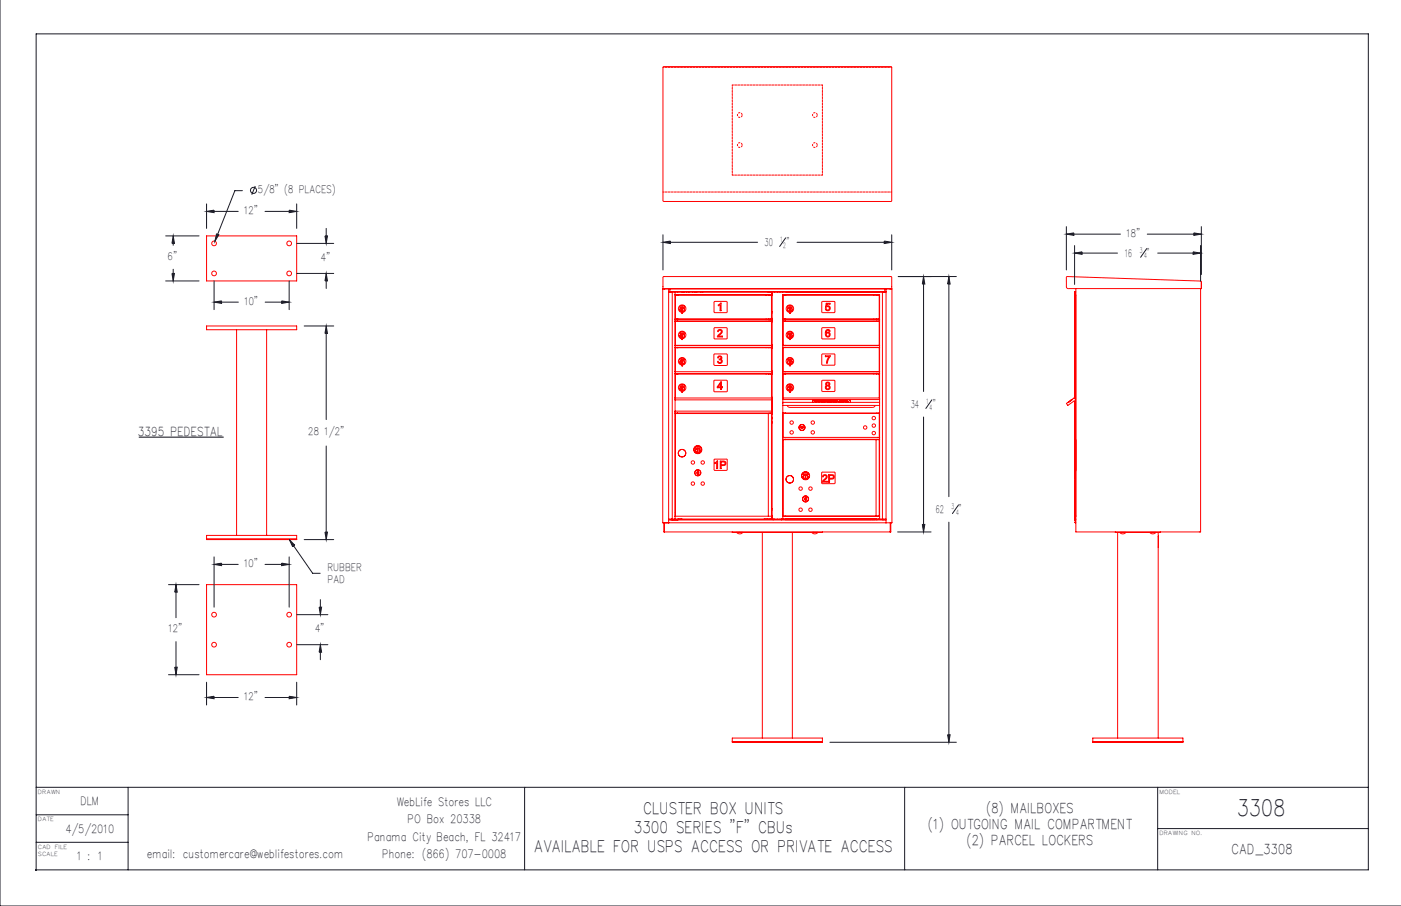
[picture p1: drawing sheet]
<svg xmlns="http://www.w3.org/2000/svg" width="864mm" height="559mm" viewBox="0 0 864 559" stroke-linecap="round" stroke-linejoin="round" font-family="sans-serif">
<g fill="none" stroke="#f00" stroke-width=".62">
<path d="M409 41h140l1 83h-141zM127 146h56v27h-56zM409 178h141v144h-141zM409 171h140h1v7h-141zM409 171h.1M409 178h.1M410 178h.1M412 178v144M412 180h134M413 180h.1M413 178h.1M413 178v2"/>
<path d="M414 180h.1M418 180h.1M421 180h-1M421 180h1M423 180h.1M424 180h.1M428 180h.1M429 180h-1M429 180h1M432 180h.1M433 180h.1M524 180h.1"/>
<path d="M525 180h.1M528 180h.1M529 180h.1M530 180h.1M533 180h.1M534 180h.1M536 180h.1M537 180h.1M544 180h.1M545 180h.1M545 178v2M545 178h.1"/>
<path d="M545 180h1M546 178h-1M546 180h.1M546 178h.1M546 178v144M549 178h.1M657 171l83 2 1 1v4h-83l-1-1zM663 178v150h77v-150M414 180v140M416 182h60M416 180v140M416 197h60"/>
<path d="M416 198h60M416 182h60v15M416 198h60v15M418 182h.1M418 197h.1M418 198h.1M419 189a1.3 1.3 0 0 1 2-1 1.3 1.3 0 0 1 1 2l-2-1-1 1zM419 190h1a1.4 1.4 0 0 0-1 1 1.4 1.4 0 0 0 1 1 1.4 1.4 0 0 1-1-1 1.4 1.4 0 0 1 0-1zM420 192h.1M420 190v2M420 190h.1M420 189l1 4z"/>
<path d="M420 180h.1M421 190a1.4 1.4 0 0 1 1 1 1.4 1.4 0 0 1-1 1 1.4 1.4 0 0 0 1-1 1.4 1.4 0 0 0-1-1zM421 193a2.3 2.3 0 0 0 1-4 2.3 2.3 0 0 0-3 0 2.3 2.3 0 0 0 1 4M421 192h.1M422 180h.1M422 190h.1M427 180h.1M430 180h.1M440 186h8v7h-8zM443 188l1-1v5v-4l-1 1zM474 182h.1M474 197h.1"/>
<path d="M474 198h.1M475 182h.1M475 197h.1M475 198h.1M476 192h.1M476 193h.1M476 196v3M476 197h.1M476 198h.1M476 181h.1M476 182h.1M476 180v2"/>
<path d="M476 180h.1M476 180v140M483 197h59M483 198h59M483 182h59v15M483 198h59v15M484 182h.1M484 197h.1M484 198h.1M486 190h.1M486 189a1.3 1.3 0 0 1 1-1 1.3 1.3 0 0 1 1 2l-1-1-1 1zM486 190h1a1.4 1.4 0 0 0-1 1 1.4 1.4 0 0 0 1 1 1.4 1.4 0 0 1-1-1 1.4 1.4 0 0 1 0-1z"/>
<path d="M487 192h.1M487 190v2M487 190h.1M487 189v4zM487 190a1.4 1.4 0 0 1 1 1 1.4 1.4 0 0 1-1 1 1.4 1.4 0 0 0 1-1 1.4 1.4 0 0 0-1-1zM487 193a2.3 2.3 0 0 0 2-4 2.3 2.3 0 0 0-4 0 2.3 2.3 0 0 0 2 4M507 186h7v7h-7zM509 187h3v1h-2v1h1l1 1v1l-1 1-2-1v-1l1 1 1-1v-1h-2zM541 182h.1M541 197h.1M541 198h.1M544 180v140"/>
<path d="M663 182h.1M663 180v142M663 180h-1v65M127 201h56v2h-56zM146 203v127M164 203v127M416 213h60M416 214h60M416 214h60v15M418 213h.1M418 214h.1M419 205a1.3 1.3 0 0 1 2-1 1.3 1.3 0 0 1 1 2l-2-1-1 1z"/>
<path d="M419 206h1a1.4 1.4 0 0 0-1 1 1.4 1.4 0 0 0 1 2 1.4 1.4 0 0 1-1-1 1.4 1.4 0 0 1 0-2zM420 208h.1M420 206v2M420 206h.1M420 206l1 3zM421 206a1.4 1.4 0 0 1 1 1 1.4 1.4 0 0 1-1 2 1.4 1.4 0 0 0 1-2 1.4 1.4 0 0 0-1-1zM421 209a2.3 2.3 0 0 0 1-4 2.3 2.3 0 0 0-3 0 2.3 2.3 0 0 0 1 4M421 209h.1M422 206h.1M440 218h8v7h-8zM440 202h8v7h-8zM443 220h1h1l-1 2 1 1-1 1h-1l-1-1h1l1 1 1-1-1-1h-1l1-2h-1v1h-1z"/>
<path d="M443 204l1-1 1 1v1l-2 2h2v1h-3l3-4h-1l-2 1zM474 213h.1M474 214h.1M475 213h.1M475 214h.1M476 212v3M476 214h.1M483 213h59M483 214h59M483 214h59v15M484 213h.1M484 214h.1"/>
<path d="M486 206h.1M486 205a1.3 1.3 0 0 1 1-1 1.3 1.3 0 0 1 1 2l-1-1-1 1zM486 206h1a1.4 1.4 0 0 0-1 1 1.4 1.4 0 0 0 1 2 1.4 1.4 0 0 1-1-1 1.4 1.4 0 0 1 0-2zM487 208h.1M487 206v2M487 206h.1M487 206v3zM487 206a1.4 1.4 0 0 1 1 1 1.4 1.4 0 0 1-1 2 1.4 1.4 0 0 0 1-2 1.4 1.4 0 0 0-1-1zM487 209a2.3 2.3 0 0 0 2-4 2.3 2.3 0 0 0-4 0 2.3 2.3 0 0 0 2 4M487 209h.1M507 218h7v7h-7zM507 202h7v7h-7z"/>
<path d="M509 219h3l-2 5h-1l1-1 1-3h-2zM509 204l2-1 1 1h-1h-1l-1 1h1l2 1v1l-1 1h-1l-1-1zM509 205h.1M541 213h.1M541 214h.1M416 229h60M416 230h60M416 231h60v14M418 230v1M419 238a1.3 1.3 0 0 1 2-1 1.3 1.3 0 0 1 1 1h-2h-1zM419 221a1.3 1.3 0 0 1 2 0 1.3 1.3 0 0 1 1 1h-2h-1zM419 239l1-1a1.4 1.4 0 0 0-1 2 1.4 1.4 0 0 0 1 1 1.4 1.4 0 0 1-1-1 1.4 1.4 0 0 1 0-1z"/>
<path d="M419 223l1-1a1.4 1.4 0 0 0-1 1 1.4 1.4 0 0 0 1 2 1.4 1.4 0 0 1-1-1 1.4 1.4 0 0 1 0-1zM420 224h.1M420 223v1M420 239v2M420 239h.1M420 223h.1M420 238l1 4zM420 222l1 4zM421 238a1.4 1.4 0 0 1 1 2 1.4 1.4 0 0 1-1 1 1.4 1.4 0 0 0 1-1 1.4 1.4 0 0 0-1-2zM421 222a1.4 1.4 0 0 1 1 1 1.4 1.4 0 0 1-1 2M421 225a2.3 2.3 0 0 0 1-3 2.3 2.3 0 0 0-3 0 2.3 2.3 0 0 0 1 3M421 225h.1"/>
<path d="M440 235h8v6h-8zM444 237h.1M444 237v2h-1zM444 236h1v3v1h-1v-1h-2zM444 222h.1M474 230v1M475 230v1M476 229v2M476 230h.1M476 231h.1M483 229h59M483 230h59"/>
<path d="M483 231h59v14M484 229h.1M484 230v1M486 222h.1M486 221a1.3 1.3 0 0 1 1 0 1.3 1.3 0 0 1 1 1h-1h-1zM486 238a1.3 1.3 0 0 1 1-1 1.3 1.3 0 0 1 1 1h-1h-1zM486 239l1-1a1.4 1.4 0 0 0-1 2 1.4 1.4 0 0 0 1 1 1.4 1.4 0 0 1-1-1 1.4 1.4 0 0 1 0-1zM486 222h1a1.4 1.4 0 0 0-1 1 1.4 1.4 0 0 0 1 2 1.4 1.4 0 0 1-1-1 1.4 1.4 0 0 1 0-2zM487 224h.1M487 239h.1M487 222h.1M487 222v2"/>
<path d="M487 239v2M487 223h.1M487 238v4zM487 222v4zM487 238a1.4 1.4 0 0 1 1 2 1.4 1.4 0 0 1-1 1 1.4 1.4 0 0 0 1-1 1.4 1.4 0 0 0-1-2zM487 222a1.4 1.4 0 0 1 1 1 1.4 1.4 0 0 1-1 2 1.4 1.4 0 0 0 1-2 1.4 1.4 0 0 0-1-1zM487 225a2.3 2.3 0 0 0 2-3 2.3 2.3 0 0 0-4 0 2.3 2.3 0 0 0 2 3M487 225h.1M507 235h7v6h-7zM510 238l-1-2h1h2l-1 2M510 238h-1v1l1 1 2-1-1-1M510 238h.1"/>
<path d="M511 238h.1M541 229h.1M541 230v1M416 255h60M416 247h60M416 245h60M416 259h.1M416 255h60v63M418 255h.1M420 241h.1M421 241a2.3 2.3 0 0 0 1-3 2.3 2.3 0 0 0-3 0 2.3 2.3 0 0 0 1 3M421 241h.1"/>
<path d="M474 255v63M474 255h.1M475 255h.1M476 245v11M476 257v1M476 258h.1M476 254h.1M476 246h.1M476 247h.1M476 254h-60M483 255h59M483 248h59"/>
<path d="M483 250h59M483 246h59M483 245h59M483 255h59v15M484 255h.1M485 250l2 1h51l1-1M487 241h.1M487 241a2.3 2.3 0 0 0 2-3 2.3 2.3 0 0 0-4 0 2.3 2.3 0 0 0 2 3M501 248h.1M501 247v1M501 247h.1M502 247h-1"/>
<path d="M502 247h22M502 247h.1M502 247l1 1M503 247h-1l1 1M503 247h1M503 247h.1M503 248h.1M504 247l-1 1M504 247h-1h-1M504 247h.1M504 248h.1M504 247v1"/>
<path d="M504 248h1M504 248l1-1v1M505 248l1-1-1 1M505 248h.1M506 247l-1 1M506 247h1zM506 247v1l1-1M506 248h1M507 247v1M507 247h.1M507 248h1M507 248h.1"/>
<path d="M508 247h-1l1 1M508 247h1M508 247h.1M508 248h.1M509 247h.1M509 247l-1 1M509 247h-2M509 247h-1l1 1M509 247l1 1M510 247v1M510 247h1M510 247h.1"/>
<path d="M510 248h.1M511 247l-1 1M511 247h-1h-1M511 247h.1M512 247v1zM512 248h.1M512 247v1l1-1M512 247h.1M512 248h1M512 247l2 1M513 247l1 1M514 248v-1v1"/>
<path d="M514 248h.1M514 247v1M514 247h.1M514 248h1M515 247h-1l1 1M515 247h1h-2M515 247h.1M515 248h.1M516 247l-1 1M516 247h-1l1 1M516 247h.1M517 248h.1"/>
<path d="M518 247v1M518 247l-1 1M518 247h.1M518 248h.1M519 247l-1 1M519 247v1M519 247h.1M519 247l-1 1-1-1v1M519 248h.1M520 248h.1M520 248h1M520 247h1"/>
<path d="M520 247h.1M520 247v1M520 247l1 1M521 248h.1M522 247v1zM522 248h.1M522 248v-1v1h1h-1M524 247h.1M524 247v1M524 248h.1M541 255h.1M659 248h.1"/>
<path d="M660 247h.1M661 247l-4 2 1 1 4-3 1 1M661 247h.1M662 247v73h1M663 245l-5 3M429 276a1.3 1.3 0 0 1 1-1 1.3 1.3 0 0 1 1 2l-1-1-1 1zM430 277v2M430 279h.1M430 277h.1M430 277a1.4 1.4 0 0 0-1 1 1.4 1.4 0 0 0 1 1M430 277a1.4 1.4 0 0 1 2 1 1.4 1.4 0 0 1-2 1M430 279h-1h1"/>
<path d="M431 279h-1M432 278a1.4 1.4 0 0 0-2-1 1.4 1.4 0 0 0-1 1 1.4 1.4 0 0 0 1 1M476 261h.1M476 260h.1M483 270h59M483 271h59M483 275v1M483 271h59v47M484 271h.1M494 264h1M494 263h1M494 263l-1 1h1"/>
<path d="M495 263h.1M495 263l1 1h-1M540 271v47M541 271h.1M430 291v-1v1M430 291l-1 1h1M430 291v1M430 291h.1M430 292h.1M430 292v1v-1M430 291l1 1h-1M440 283h8v7h-8z"/>
<path d="M441 285l1-1v5v-4l-1 1zM444 284h3v1v2h-2v2h-1zM445 285h2v1l-2 1zM495 292a1.3 1.3 0 0 1 2-1 1.3 1.3 0 0 1 1 2l-1-1-2 1zM495 295h1M495 295h2M496 293h1v2h-1M496 293v2M496 295h.1M496 293h.1M498 295h-1M498 294a1.6 1.6 0 0 0-3-1 1.4 1.4 0 0 0 2 2"/>
<path d="M507 291h8v7h-8zM507 293h2h1v2l-2 2h2h-3l2-3-1-1-1 1zM511 293h2l1 1v1l-3 1v1zM511 293h2l1 2h-3zM416 318h60M416 316h.1M476 314h.1M476 315h.1M476 318v2M476 319h.1M476 320h.1M483 318h59"/>
<path d="M483 314h.1M484 318h.1M496 307v1M496 307l1-1v1M497 308h.1M497 307v1M497 308v1l-1-1M541 318h.1M663 318h.1M663 320h.1M127 330h56v3h-56zM127 333h56"/>
<path d="M409 322v6h140v-6M410 322v6M410 322h.1M412 320h134M412 321h134M414 320v1M418 320v1M418 320h55M418 320h.1M451 328h56M454 328a2.4 2.4 0 0 0 4 0M470 328v127"/>
<path d="M473 320h.1M474 320h.1M475 320h.1M477 320v1M482 320v1M482 320h.1M483 320v-138h59v138M484 320h.1M484 320h53M486 320h-2M488 328v127M500 328a2.4 2.4 0 0 0 4 0"/>
<path d="M537 320h.1M537 320h3M540 320h.1M540 320h-2M541 320v1M542 320h.1M544 320v1M549 322v6M663 321h.1M663 322h.1M663 320v1M687 328h28"/>
<path d="M689 328v127M690 328a2.4 2.4 0 0 0 4 0M709 328a2.4 2.4 0 0 0 4 0M714 331h.1M714 328v127M714 338h.1M127 361h56v55h-56zM451 455h56v3h-56zM451 458h56M674 455h55v3h-55zM674 458h55"/>
<circle cx="132" cy="150" r="1.4"/>
<circle cx="178" cy="150" r="1.4"/>
<circle cx="132" cy="169" r="1.4"/>
<circle cx="178" cy="169" r="1.4"/>
<circle cx="510" cy="206" r="1"/>
<circle cx="510" cy="239" r=".9"/>
<circle cx="510" cy="237" r=".7"/>
<circle cx="539" cy="258" r="1.1"/>
<circle cx="420" cy="280" r="2.3"/>
<circle cx="430" cy="277" r="2.3"/>
<circle cx="430" cy="277" r="2.5"/>
<circle cx="488" cy="261" r="1.1"/>
<circle cx="488" cy="267" r="1.1"/>
<circle cx="494" cy="264" r="1.8"/>
<circle cx="494" cy="264" r="1.9"/>
<circle cx="501" cy="261" r="1.1"/>
<circle cx="501" cy="267" r="1.1"/>
<circle cx="533" cy="264" r="1.1"/>
<circle cx="539" cy="267" r="1.1"/>
<circle cx="539" cy="262" r="1.1"/>
<circle cx="427" cy="285" r="1.1"/>
<circle cx="427" cy="298" r="1.1"/>
<circle cx="430" cy="292" r="1.9"/>
<circle cx="430" cy="292" r="1.8"/>
<circle cx="433" cy="285" r="1.1"/>
<circle cx="433" cy="298" r="1.1"/>
<circle cx="487" cy="296" r="2.3"/>
<circle cx="497" cy="293" r="2.5"/>
<circle cx="497" cy="293" r="2.3"/>
<circle cx="497" cy="294" r="1.4"/>
<circle cx="494" cy="301" r="1.1"/>
<circle cx="494" cy="314" r="1.1"/>
<circle cx="497" cy="308" r="1.8"/>
<circle cx="497" cy="308" r="1.9"/>
<circle cx="500" cy="301" r="1.1"/>
<circle cx="500" cy="314" r="1.1"/>
<circle cx="132" cy="379" r="1.4"/>
<circle cx="178" cy="379" r="1.4"/>
<circle cx="132" cy="398" r="1.4"/>
<circle cx="178" cy="398" r="1.4"/>
</g>
<path d="M457 71a1.4 1.4 0 0 0-2-1 1.4 1.4 0 0 0 0 2 1.4 1.4 0 0 0 2-1M504 71a1.4 1.4 0 0 0-2-1 1.4 1.4 0 0 0-1 2 1.6 1.6 0 0 0 3-1M457 89a1.4 1.4 0 0 0-2-1 1.5 1.5 0 0 0 0 3 1.4 1.4 0 0 0 2-1v-1M504 89a1.4 1.4 0 0 0-2-1 1.6 1.6 0 0 0-1 3 1.6 1.6 0 0 0 3-1v-1" fill="none" stroke="#f00" stroke-width=".62" stroke-dasharray="1.3 .6" stroke-dashoffset="-.1" stroke-linecap="butt"/>
<g fill="none" stroke="#191924" stroke-width=".62">
<path d="M0 0v559h864M178 333l4 3-2 1zM181 337l12 17h4M22 486h821M79 486v51M323 486v51M558 486v51M714 486v51M22 503h57M22 520h57M714 511h129M22 537h821v-516h-821v516"/>
<path d="M22 536l1 1M23 536l-1 1"/>
</g>
<path d="M550 42h-141M550 118h-141" fill="none" stroke="#f00" stroke-width=".62" stroke-dasharray="1.3 .6" stroke-dashoffset=".6"/>
<path d="M451 52v56M451 52h56M507 52v56M451 108h56" fill="none" stroke="#f00" stroke-width=".62" stroke-dasharray="1.3 .6" stroke-dashoffset=".5"/>
<path d="M178 333l4 3-2 1z" fill="#191924"/>
<path d="M86 270h52" fill="none" stroke="#000" stroke-width=".62"/>
<g fill="none" stroke="#191924" stroke-width=".62">
<path d="M149 118h-4l-11 26M157 115l-2 5M127 126v15M127 130h5v1zM132 130h15M163 130h15M178 130h5l-5 1zM183 126v15M657 140v26M741 140v29M102 146h21M107 146l1 4h-2z"/>
<path d="M107 150v1M133 144l2 1-3 4zM183 150h23M200 146h2l-1 4zM201 141v5M409 145v21M409 149h4v1zM413 149h54M484 147l-3 5M491 149h54M545 149h5l-5 1zM550 145v21"/>
<path d="M657 144h5v1zM662 144h29M662 151v24M662 156l5-1v2zM667 156h22M707 153l-4 6M707 144h29M714 156h21M735 155l5 1-5 1zM736 144h5l-5 1zM740 151v22M102 173h21"/>
<path d="M106 169h2l-1 4zM107 166v3M132 173v18M178 173v18M183 169h23M201 173v5M201 169l1 4h-2zM554 171h36M569 175v66M569 171l1 4h-1zM585 175v131M585 171l1 4h-2z"/>
<path d="M132 186h5v1zM137 186h10M163 186h11M174 186h4l-4 1zM188 201h18M201 201l1 5h-2zM201 206v53M569 257v66M574 247l-3 5M201 275v53M591 311l-4 6M188 333h18"/>
<path d="M200 328h2l-1 5zM553 328h21M569 323h1l-1 5zM585 322v131M132 343v31M132 348l5-1v2zM137 348h10M163 348h11M174 347l4 1-4 1zM178 343v31M104 361h19M108 365v16"/>
<path d="M108 361l1 4h-1zM183 379h19M197 374h1l-1 5zM197 370v4M108 396v16M183 398h19M197 398l1 4h-1zM104 416h19M108 412h1l-1 4zM197 402v5M127 421v14M127 430l5-1v2z"/>
<path d="M132 430h15M163 430h15M178 429l5 1-5 1zM183 421v14M512 458h78M584 453h2l-1 5z"/>
<circle cx="156" cy="117" r="1.9"/>
</g>
<g fill="#191924">
<path d="M133 144l2 1-3 4zM662 156l5-1v2zM735 155v2l5-1zM657 144h5v1zM736 144v1l5-1z"/>
<path d="M200 146h2l-1 4zM201 169l-1 4h2zM132 186h5v1zM174 186v1l4-1zM107 146l-1 4h2zM106 169h2l-1 4zM127 130h5v1zM178 130v1l5-1zM197 374h1l-1 5zM197 398v4h1zM132 348l5-1v2zM174 347v2l4-1zM108 361v4h1zM108 412h1l-1 4zM127 430l5-1v2zM178 429v2l5-1zM409 149h4v1zM545 149v1l5-1zM569 171v4h1zM569 323h1l-1 5zM585 171l-1 4h2zM584 453h2l-1 5z"/>
<path d="M201 201l-1 5h2zM200 328h2l-1 5z"/>
</g>
<text font-size="13.9" fill="#191924" x="764" y="503">3308</text>
<g font-size="9.7" fill="#191924">
<text x="397" y="502">CLUSTER BOX UNITS</text>
<text x="392" y="514">3300 SERIES &quot;F&quot; CBUs</text>
<text x="330" y="526">AVAILABLE FOR USPS ACCESS OR PRIVATE ACCESS</text>
</g>
<g font-size="8.3" fill="#191924">
<text x="609" y="501">(8) MAILBOXES</text>
<text x="573" y="511">(1) OUTGOING MAIL COMPARTMENT</text>
<text x="596" y="521">(2) PARCEL LOCKERS</text>
<text x="760" y="527">CAD_3308</text>
</g>
<text font-size="7.6" fill="#191924" x="86" y="269">3395 PEDESTAL</text>
<g font-size="7.1" fill="#191924">
<text x="245" y="497">WebLife Stores LLC</text>
<text x="252" y="508">PO Box 20338</text>
<text x="227" y="519">Panama City Beach, FL 32417</text>
<text x="91" y="529">email: customercare@weblifestores.com</text>
<text x="236" y="529">Phone: (866) 707-0008</text>
</g>
<g font-size="6.9" fill="#191924">
<text x="50" y="497">DLM</text>
<text x="41" y="514">4/5/2010</text>
<text x="48" y="531">1 : 1</text>
</g>
<g font-size="6.3" fill="#191924">
<text x="159" y="119">5/8&quot; (8 PLACES)</text>
<text x="151" y="132">12&quot;</text>
<text x="695" y="146">18&quot;</text>
<text x="472" y="152">30</text>
<text x="485" y="152">&quot;</text>
<text x="104" y="160">6&quot;</text>
<text x="198" y="161">4&quot;</text>
<text x="694" y="158">16</text>
<text x="707" y="158">&quot;</text>
<text x="151" y="188">10&quot;</text>
<text x="562" y="252">34</text>
<text x="575" y="252">&quot;</text>
<text x="190" y="268">28 1/2&quot;</text>
<text x="577" y="316">62</text>
<text x="591" y="316">&quot;</text>
<text x="151" y="350">10&quot;</text>
<text x="202" y="352">RUBBER</text>
<text x="202" y="360">PAD</text>
<text x="104" y="390">12&quot;</text>
<text x="195" y="390">4&quot;</text>
<text x="151" y="432">12&quot;</text>
</g>
<g font-size="4.4" fill="#191924">
<text x="481" y="149">1</text>
<text x="483" y="153">2</text>
<text x="703" y="156">3</text>
<text x="706" y="159">4</text>
<text x="571" y="249">1</text>
<text x="573" y="253">4</text>
<text x="587" y="314">3</text>
<text x="590" y="317">4</text>
</g>
<g font-size="3.5" fill="#191924">
<text x="24" y="490">DRAWN</text>
<text x="715" y="490">MODEL</text>
<text x="24" y="507">DATE</text>
<text x="715" y="515">DRAWING NO.</text>
<text x="24" y="524">CAD FILE</text>
<text x="24" y="528">SCALE</text>
</g>
</svg>
